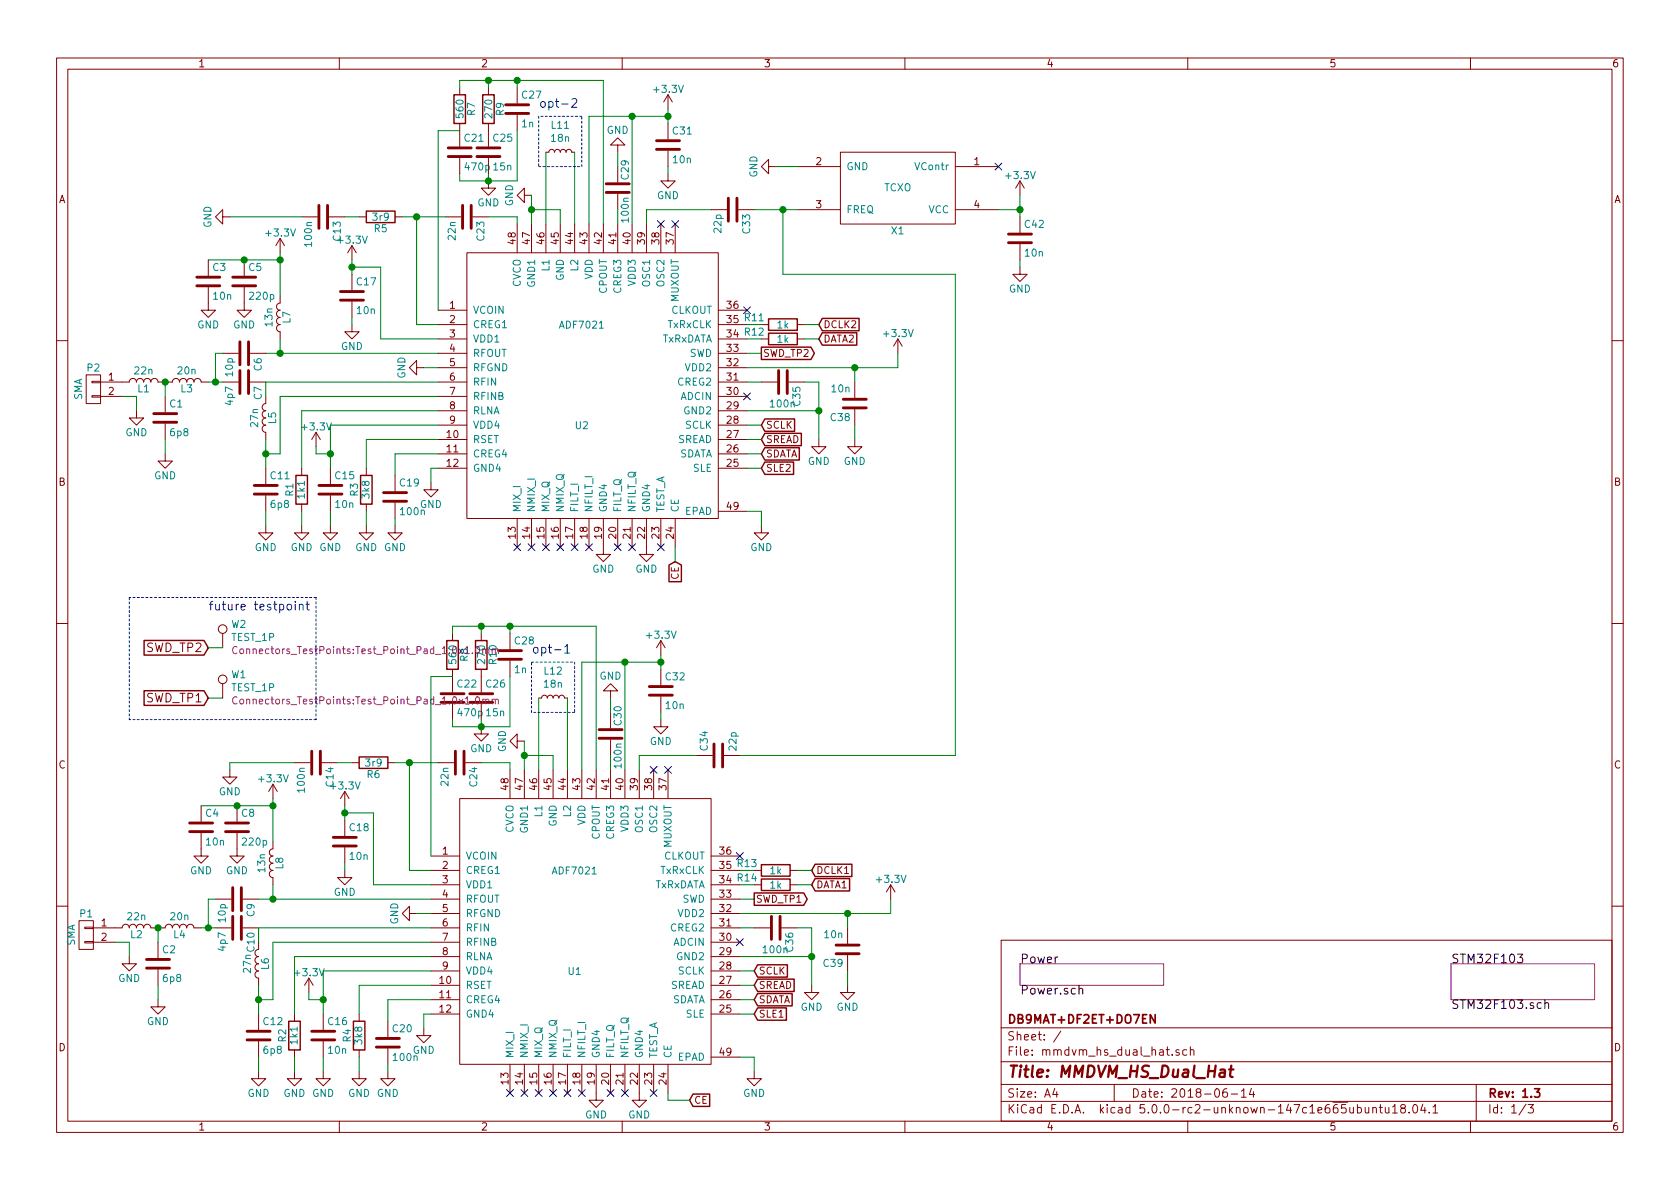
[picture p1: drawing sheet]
<svg xmlns="http://www.w3.org/2000/svg" width="297mm" height="210mm" viewBox="0 0 297 210" stroke-linecap="round" stroke-linejoin="round" font-family="sans-serif">
<g fill="none" stroke="#840000" stroke-width=".18">
<path d="M10 10.3h277v189.9h-277zM12 12.2h273v186.1h-273zM60 10.3v1.9M81.3 15.5v1.3M86.4 15.5v1.3M91.4 15.5v2.8M110 10.3v1.9M118.1 16.8v2.5M118.1 16.8l-.8 1.2M118.1 16.8l.8 1.2M160 10.3v1.9M210 10.3v1.9"/>
<path d="M260 10.3v1.9M39.4 38.3v-1.2l-1.3 1.2 1.3 1.3v-1.3h1.2M53.3 38.3h2.8M58.2 38.3h2.8M63.5 38.3h1.3M69.8 38.3h1.3M78.7 38.3h2.8M81.3 21.8v4.1M81.3 27.9v2.8M83.6 38.3h2.8M86.4 32v1.3h1.2l-1.2 1.2-1.3-1.2h1.3M86.4 21.8v4.1"/>
<path d="M86.4 27.9v2.8M91.4 20.3v2.8M91.4 39.6v5.1M92.7 34.5v-1.2l-1.3 1.2 1.3 1.3v-1.3h1.3M94 39.6v5.1M96.5 26.9h.5l.2-.3 .2-.2 .5 .1 .1 .4 .2-.3 .3-.2 .4 .1 .2 .4 .1-.3 .3-.2 .4 .1 .2 .4 .1-.3 .3-.2 .4 .1 .2 .4h.5M96.5 39.6v5.1M99.1 39.6v5.1M101.6 39.6v5.1M104.1 39.6v5.1M106.7 39.6v5.1M109.2 25.6h1.3l-1.3-1.2-1.3 1.2h1.3v1.3"/>
<path d="M109.2 29.5v2.8M109.2 34.3v2.8M109.2 39.6v5.1M111.8 39.6v5.1M114.3 39.6v5.1M116.8 39.6v5.1M118.1 30.7v1.3h1.3l-1.3 1.3-1.3-1.3h1.3M118.1 21.8v2.8M118.1 26.7v2.8M119.4 39.6v5.1M125.7 37.1h2.8M130.6 37.1h2.7"/>
<path d="M135.9 29.5v-1.3l-1.3 1.3 1.3 1.2v-1.2h1.3M141 29.5h7.6M141 37.1h7.6M148.6 26.9h20.3v12.7h-20.3zM168.9 29.5h7.6M168.9 37.1h7.6M180.3 32v2.5M180.3 38.3v2.8M180.3 32l-.7 1.3M180.3 32l.8 1.3M36.8 50.8v4.1h1.3l-1.3 1.2-1.2-1.2h1.2M36.8 46v2.8"/>
<path d="M43.2 50.8v4.1h1.2l-1.2 1.2-1.3-1.2h1.3M43.2 46v2.8M49.5 52.3v1.3a.63 .63 0 0 0-.6 .6 .63 .63 0 0 0 .6 .7 .63 .63 0 0 0-.6 .6 .63 .63 0 0 0 .6 .6 .63 .63 0 0 0-.6 .7 .63 .63 0 0 0 .6 .6 .63 .63 0 0 0-.6 .6 .63 .63 0 0 0 .6 .7v1.2M49.5 42.2v2.5M49.5 42.2l-.7 1.2M49.5 42.2l.8 1.2M62.2 57.4v1.3h1.3l-1.3 1.2-1.2-1.2h1.2M62.2 43.4v2.6M62.2 48.5v2.8M62.2 53.3v2.8M62.2 43.4l-.7 1.3M62.2 43.4l.8 1.3"/>
<path d="M77.5 57.4h5M77.5 59.9h5M77.5 54.9h5M82.5 44.7h44.5v47h-44.5zM127 57.4h5.1M127 59.9h5.1M127 54.9h5.1M134.6 57.4h1.3M134.6 59.9h1.3M141 57.4h1.2M141 59.9h1.2M158.7 59.9l-.7 1.3"/>
<path d="M158.7 59.9v2.6M158.7 59.9l.8 1.3M180.3 47.2v1.3h1.3l-1.3 1.3-1.2-1.3h1.2M180.3 43.2v2.8M10 60.2h2M15.2 66.3h2.6v5.1h-2.6zM16.3 70h1.5v.2h-1.5zM16.3 67.4h1.5v.3h-1.5zM17.8 67.6h5.1a.63 .63 0 0 1 .6-.7 .63 .63 0 0 1 .6 .7 .63 .63 0 0 1 .7-.7 .63 .63 0 0 1 .6 .7 .63 .63 0 0 1 .6-.7 .63 .63 0 0 1 .7 .7 .63 .63 0 0 1 .6-.7 .63 .63 0 0 1 .6 .7h2.6a.63 .63 0 0 1 .6-.7 .63 .63 0 0 1 .6 .7 .63 .63 0 0 1 .7-.7 .63 .63 0 0 1 .6 .7 .63 .63 0 0 1 .7-.7 .63 .63 0 0 1 .6 .7 .63 .63 0 0 1 .6-.7 .63 .63 0 0 1 .7 .7h1.2M17.8 70.1h3.8M24.1 72.6v1.3h1.3l-1.3 1.3-1.2-1.3h1.2M29.2 70.1v2.8"/>
<path d="M29.2 74.9v2.8M39.4 67.6h2.8M39.4 62.5h2.8M44.2 67.6h2.8M44.2 62.5h2.8M47 70.1v1.3a.63 .63 0 0 0-.6 .6 .63 .63 0 0 0 .6 .6 .63 .63 0 0 0-.6 .7 .63 .63 0 0 0 .6 .6 .63 .63 0 0 0-.6 .6 .63 .63 0 0 0 .6 .7 .63 .63 0 0 0-.6 .6 .63 .63 0 0 0 .6 .6v1.3M55.9 76.4l-.8 1.3M55.9 76.4v2.6M55.9 76.4l.7 1.3M73.7 65v-1.3l-1.3 1.3 1.3 1.3v-1.3h1.2M77.5 67.6h5M77.5 70.1h5"/>
<path d="M77.5 62.5h5M77.5 65h5M77.5 72.6h5M77.5 75.2h5M77.5 77.7h5M127 67.6h5.1M127 70.1h5.1M127 62.5h5.1M127 65h5.1M127 72.6h5.1M127 75.2h5.1M127 77.7h5.1"/>
<path d="M134.6 67.6h2.8M139.4 67.6h2.8M144.8 77.7v1.3h1.2l-1.2 1.3-1.3-1.3h1.3M151.1 77.7v1.3h1.3l-1.3 1.3-1.2-1.3h1.2M151.1 67.6v2.8M151.1 72.4v2.8M285 60.2h2M29.2 80.3v1.2h1.3l-1.3 1.3-1.3-1.3h1.3M47 93v1.2h1.3l-1.3 1.3-1.3-1.3h1.3M47 82.8v2.8M47 87.6v2.8M53.3 93v1.2h1.3l-1.3 1.3-1.2-1.3h1.2"/>
<path d="M53.3 82.8v1.3M53.3 89.1v1.3M58.4 93v1.2h1.3l-1.3 1.3-1.3-1.3h1.3M58.4 82.8v2.8M58.4 87.6v2.8M64.8 93v1.2h1.2l-1.2 1.3-1.3-1.3h1.3M64.8 82.8v1.3M64.8 89.1v1.3M69.8 93v1.2h1.3l-1.3 1.3-1.2-1.3h1.2M69.8 84.1v2.8M69.8 88.9v2.8M76.2 85.3v1.3h1.3l-1.3 1.3-1.3-1.3h1.3"/>
<path d="M77.5 80.3h5M77.5 82.8h5M91.4 91.7v5.1M94 91.7v5.1M96.5 91.7v5.1M99.1 91.7v5.1M101.6 91.7v5.1M104.1 91.7v5.1M106.7 91.7v6.3h1.2l-1.2 1.3-1.3-1.3h1.3M109.2 91.7v5.1M111.8 91.7v5.1M114.3 91.7v6.3h1.3l-1.3 1.3-1.3-1.3h1.3"/>
<path d="M116.8 91.7v5.1M119.4 91.7v5.1M127 80.3h5.1M127 82.8h5.1M127 90.4h5.1M134.6 93v1.2h1.3l-1.3 1.3-1.3-1.3h1.3M10 110.3h2M39.4 112v2.5M80 112v1.3M80 118.4v4M85.1 112v1.3M85.1 118.4v4"/>
<path d="M90.2 112v2.8M90.2 116.8v2.8M116.8 113.3v2.5M116.8 118.4v2.8M116.8 113.3l-.7 1.2M116.8 113.3l.8 1.2M285 110.3h2M39.4 120.9v2.5M40.6 136.1v1.3h1.3l-1.3 1.3-1.2-1.3h1.2M48.3 138.7v2.5M48.3 138.7l-.8 1.2M48.3 138.7l.7 1.2"/>
<path d="M52.1 134.9h2.8M56.9 134.9h2.8M61 139.9v2.6M61 139.9l-.8 1.3M61 139.9l.7 1.3M62.2 134.9h1.3M68.6 134.9h1.2M77.5 134.9h2.8M80 124.5v2.7M82.3 134.9h2.8M85.1 128.5v1.3h1.3l-1.3 1.3-1.3-1.3h1.3M85.1 124.5v2.7"/>
<path d="M90.2 136.1v5.1M91.4 131.1v-1.3l-1.2 1.3 1.2 1.2v-1.2h1.3M92.7 136.1v5.1M95.2 123.4h.6l.1-.3 .3-.2 .4 .2 .2 .3 .1-.3 .3-.2 .4 .2 .2 .3 .1-.3 .3-.2 .4 .2 .2 .3 .1-.3 .3-.2 .4 .2 .2 .3h.5M95.2 136.1v5.1M97.8 136.1v5.1M100.3 136.1v5.1M102.9 136.1v5.1M105.4 136.1v5.1M107.9 122.2h1.3l-1.3-1.3-1.2 1.3h1.2v1.2M107.9 126v2.8M107.9 130.8v2.8"/>
<path d="M107.9 136.1v5.1M110.5 136.1v5.1M113 136.1v5.1M115.6 136.1v5.1M116.8 127.2v1.3h1.3l-1.3 1.3-1.2-1.3h1.2M116.8 123.2v2.8M118.1 136.1v5.1M123.2 133.6h2.8M128 133.6h2.8M35.6 147.3v4.1h1.2l-1.2 1.2-1.3-1.2h1.3M35.6 142.5v2.8M38.1 159h2.8"/>
<path d="M41.9 147.3v4.1h1.3l-1.3 1.2-1.3-1.2h1.3M41.9 142.5v2.8M42.9 159h2.8M48.3 148.8v1.3a.63 .63 0 0 0-.7 .6 .63 .63 0 0 0 .7 .7 .63 .63 0 0 0-.7 .6 .63 .63 0 0 0 .7 .6 .63 .63 0 0 0-.7 .7 .63 .63 0 0 0 .7 .6 .63 .63 0 0 0-.7 .7 .63 .63 0 0 0 .7 .6v1.3M61 153.9v1.3h1.2l-1.2 1.3-1.3-1.3h1.3M61 145v2.8M61 149.9v2.7M76.2 153.9h5.1M76.2 156.5h5.1M76.2 151.4h5.1M76.2 159h5.1M81.3 141.2h44.4v47h-44.4z"/>
<path d="M125.7 153.9h5.1M125.7 156.5h5.1M125.7 151.4h5.1M125.7 159h5.1M133.3 153.9h1.3M133.3 156.5h1.3M139.7 153.9h1.3M139.7 156.5h1.3M157.5 156.5l-.8 1.2M157.5 156.5v2.5M157.5 156.5l.7 1.2M10 160.2h2"/>
<path d="M14 162.8h2.5v5.1h-2.5zM15 166.5h1.5v.2h-1.5zM15 164h1.5v.2h-1.5zM16.5 164.1h5.1a.63 .63 0 0 1 .6-.7 .63 .63 0 0 1 .7 .7 .63 .63 0 0 1 .6-.7 .63 .63 0 0 1 .6 .7 .63 .63 0 0 1 .7-.7 .63 .63 0 0 1 .6 .7 .63 .63 0 0 1 .6-.7 .63 .63 0 0 1 .7 .7h2.5a.63 .63 0 0 1 .6-.7 .63 .63 0 0 1 .7 .7 .63 .63 0 0 1 .6-.7 .63 .63 0 0 1 .6 .7 .63 .63 0 0 1 .7-.7 .63 .63 0 0 1 .6 .7 .63 .63 0 0 1 .7-.7 .63 .63 0 0 1 .6 .7h1.3M16.5 166.6h3.8M22.9 169.2v1.2h1.2l-1.2 1.3-1.3-1.3h1.3M27.9 176.8v1.2h1.3l-1.3 1.3-1.2-1.3h1.2M27.9 166.6v2.8M27.9 171.4v2.8M38.1 164.1h2.8M42.9 164.1h2.8M45.7 166.6v1.3a.63 .63 0 0 0-.6 .6 .63 .63 0 0 0 .6 .7 .63 .63 0 0 0-.6 .6 .63 .63 0 0 0 .6 .6 .63 .63 0 0 0-.6 .7 .63 .63 0 0 0 .6 .6 .63 .63 0 0 0-.6 .6 .63 .63 0 0 0 .6 .7v1.2"/>
<path d="M45.7 179.3v2.8M52.1 179.3v1.3M54.6 173l-.8 1.2M54.6 173v2.5M54.6 173l.8 1.2M57.1 179.3v2.8M63.5 179.3v1.3M72.4 161.5v-1.2l-1.3 1.2 1.3 1.3v-1.3h1.3M76.2 164.1h5.1M76.2 161.5h5.1M76.2 166.6h5.1M76.2 169.2h5.1"/>
<path d="M76.2 171.7h5.1M76.2 174.2h5.1M76.2 176.8h5.1M76.2 179.3h5.1M125.7 164.1h5.1M125.7 161.5h5.1M125.7 166.6h5.1M125.7 169.2h5.1M125.7 171.7h5.1M125.7 174.2h5.1M125.7 176.8h5.1M125.7 179.3h5.1"/>
<path d="M133.3 164.1h2.8M138.2 164.1h2.8M143.5 174.2v1.3h1.3l-1.3 1.3-1.3-1.3h1.3M149.9 174.2v1.3h1.2l-1.2 1.3-1.3-1.3h1.3M149.9 164.1v2.8M149.9 168.9v2.8M177 166.3h108v32h-108zM285 160.2h2M45.7 189.5v1.2h1.3l-1.3 1.3-1.3-1.3h1.3M45.7 184.1v2.8M52.1 189.5v1.2h1.2l-1.2 1.3-1.3-1.3h1.3M52.1 185.7v1.2"/>
<path d="M57.1 189.5v1.2h1.3l-1.3 1.3-1.2-1.3h1.2M57.1 184.1v2.8M60 198.3v1.9M63.5 189.5v1.2h1.3l-1.3 1.3-1.3-1.3h1.3M63.5 185.7v1.2M68.6 189.5v1.2h1.2l-1.2 1.3-1.3-1.3h1.3M68.6 180.6v2.8M68.6 185.4v2.8M74.9 181.9v1.2h1.3l-1.3 1.3-1.2-1.3h1.2M90.2 188.2v5.1M92.7 188.2v5.1M95.2 188.2v5.1"/>
<path d="M97.8 188.2v5.1M100.3 188.2v5.1M102.9 188.2v5.1M105.4 188.2v6.4h1.3l-1.3 1.2-1.3-1.2h1.3M107.9 188.2v5.1M110 198.3v1.9M110.5 188.2v5.1M113 188.2v6.4h1.3l-1.3 1.2-1.2-1.2h1.2M115.6 188.2v5.1M118.1 188.2v5.1M125.7 186.9h5.1M133.3 189.5v1.2h1.3l-1.3 1.3-1.2-1.3h1.2"/>
<path d="M160 198.3v1.9M177 194.8h108M177 191.8h108M177 187.8h108M177 181.8h108M186.5 192.5l-.4 1h1M186.8 193v1M187.6 182.3l-1.3 2M197 191.8v3M207.3 186.5v.1M208.5 185.7l-.4-.1-.2 .2 .1 .2 .5 .2v.3h-.6M209.8 185.7l-.4-.1-.3 .3 .1 .6 .2 .1 .4-.1"/>
<path d="M210 198.3v1.9M210.5 185.7l.2-.1 .3 .1 .1 .9M210.5 185.1v1.5M216.9 192.5a.62 .62 0 0 0-.7 .7l.1 .7 .2 .1 .5-.1v-.5l-.1-.2-.4-.1-.3 .3M217.7 193.5h1.1M219.5 193l.4-.5v1.5M219.5 194h.8M221.3 192.5l-.4 1h.9M221.6 193v1M238.7 195.8v.9l.4 .1 .2-.1M239.3 195.8v1M240 195.9l.4-.1 .3 .3-.1 .6h-.6"/>
<path d="M240 195.3v1.5M241.4 195.8v.9l.4 .1 .2-.1M242 195.8v1M242.7 196l.2-.2 .4 .1 .1 .9M242.7 195.8v1M243.9 195.8h.5M244.1 195.3v1.3l.3 .2M244.9 195.8l.1 .9 .4 .1 .2-.1M245.6 195.8v1M246.2 195.8l.4-.5v1.5M246.2 196.8h.9M247.9 196l-.3-.3 .2-.3a.48 .48 0 0 1 .6 .1v.4a.52 .52 0 0 0-.7 .2 .52 .52 0 0 0 .1 .6l.4 .1 .2-.1 .1-.4-.3-.3"/>
<path d="M249.1 196.7v.1M250 195.4l.1-.1a.8 .8 0 0 1 .6 .8 .8 .8 0 0 1-.6 .7 1 1 0 0 1-.1-1.4zM251.6 195.2l-.4 1.1h.9M251.9 195.8v1M252.7 196.7v.1M253.4 195.8l.4-.5v1.5M253.4 196.8h.8M260 198.3v1.9M261 191.8v6.5M269.8 195.2l-1.2 2M270.2 195.3h.9l-.5 .6 .4 .1v.7l-.2 .1-.6-.1"/>
<circle cx="39.4" cy="111.2" r=".76"/>
<circle cx="39.4" cy="120.1" r=".76"/>
</g>
<path d="M204.2 179.4v1.5l-.8-1.5v1.5M271.3 192.5h.9l-.5 .6 .5 .1v.7l-.2 .1-.7-.1" fill="none" stroke="#840000" stroke-width=".3"/>
<path d="M217.3 189.1h.8M217.7 188.4l-.2 1.8 .1 .1 .3 .1" fill="none" stroke="#840000" stroke-width=".41"/>
<path d="M41.9 114.4a.6 .6 0 0 0-.8 .5 .6 .6 0 0 0 .6 .7l.2-.1M85.9 114.9l.2-.1h.3v.8M41.9 123.3a.6 .6 0 0 0-.8 .5 .6 .6 0 0 0 .6 .7l.2-.1M84.2 123.3l.2-.1a.69 .69 0 0 1 .4 .6 .69 .69 0 0 1-.4 .7l-.3-.2v-.3zM85.3 123.8l.2-.2 .3 .1 .1 .8M85.3 123.6v.9M85.9 123.8l.2-.2 .3 .1v.8M87 123.8l.2-.2 .3 .1 .1 .8M87 123.6v.9M87.6 123.8l.2-.2 .3 .1v.8M180.3 170.4h25.4v3.8h-25.4zM256.5 170.4h25.4v6.4h-25.4z" fill="none" stroke="#840084" stroke-width=".18"/>
<path d="M190.8 174.9l.1-.1a.37 .37 0 0 1 .5 .2v.8M268.3 168.7h.9l-.5 .6 .5 .1v.7l-.3 .2h-.4l-.2-.2M273.2 177.4a.37 .37 0 0 1 .6 .1v.8M273.2 176.8v1.5" fill="none" stroke="#000" stroke-width=".18"/>
<g fill="none" stroke="#840000" stroke-width=".25">
<path d="M80.3 16.8h2v5h-2zM85.3 16.8h2.1v5h-2.1zM64.8 37.3h5v2.1h-5zM135.9 56.4h5.1v2h-5.1zM135.9 58.9h5.1v2.1h-5.1zM145.4 58.8h6.1v2.2h-6.1l-.6-1.1zM145.4 56.3h6.5v2.2h-6.5l-.6-1.1zM134.6 61.4h8.8l.6 1.1-.6 1.1h-8.8zM135.2 74.1h5.3v2.2h-5.3l-.6-1.1zM135.2 76.6h6.5v2.2h-6.5l-.6-1.1zM135.2 79.2h6.1v2.2h-6.1l-.6-1.1zM52.3 84.1h2.1v5h-2.1z"/>
<path d="M63.8 84.1h2v5h-2zM118.3 99.9l1.1-.6 1.1 .6v3h-2.2zM135.2 81.7h5.1v2.2h-5.1l-.6-1.1zM25.5 113.3h10.6l.7 1.2-.7 1.3h-10.6zM79 113.3h2v5.1h-2zM84.1 113.3h2v5.1h-2zM25.5 122.1h10.6l.7 1.3-.7 1.3h-10.6zM63.5 133.9h5.1v2h-5.1zM133.3 157.9h8.8l.6 1.1-.6 1.1h-8.8zM134.6 152.9h5.1v2h-5.1zM134.6 155.4h5.1v2.1h-5.1zM144.1 155.4h6.1v2.2h-6.1l-.6-1.1z"/>
<path d="M144.1 152.8h6.5v2.2h-6.5l-.6-1.1zM134 170.6h5.2v2.2h-5.2l-.7-1.1zM134 173.1h6.4v2.2h-6.4l-.7-1.1zM134 175.7h6.1v2.2h-6.1l-.7-1.1zM134 178.2h5v2.2h-5l-.7-1.1zM51.1 180.6h2v5.1h-2zM62.5 180.6h2v5.1h-2zM122.5 193.5h3v2.2h-3l-.6-1.1z"/>
</g>
<g fill="none" stroke="#840000" stroke-width=".51">
<path d="M89.4 18.5h4.1M56.4 36.3v4.1M57.9 36.3v4.1M79.2 27.7h4.1M79.2 26.2h4.1M81.8 36.3v4.1M83.3 36.3v4.1M84.3 27.7h4.1M84.3 26.2h4.1M89.4 20.1h4.1M107.2 34h4.1M107.2 32.5h4.1"/>
<path d="M116.1 26.4h4M116.1 24.9h4M128.8 35v4.1M130.3 35v4.1M34.8 50.5h4.1M34.8 49h4.1M41.1 50.5h4.1M41.1 49h4.1M60.2 53.1h4.1M60.2 51.6h4.1M178.3 42.9h4.1M178.3 41.4h4.1"/>
<path d="M27.2 74.7h4M27.2 73.1h4M42.4 60.4v4.1M42.4 65.5v4.1M43.9 60.4v4.1M43.9 65.5v4.1M137.7 65.5v4.1M139.2 65.5v4.1M149.1 70.6h4.1M149.1 72.1h4.1M45 87.4h4M45 85.8h4"/>
<path d="M56.4 87.4h4.1M56.4 85.8h4.1M67.8 88.6h4.1M67.8 87.1h4.1M88.1 116.6h4.1M88.1 115.1h4.1M55.1 132.8v4.1M56.6 132.8v4.1M78 124.2h4M78 122.7h4M80.5 132.8v4.1M82 132.8v4.1"/>
<path d="M83.1 124.2h4M83.1 122.7h4M105.9 130.6h4.1M105.9 129h4.1M114.8 122.9h4.1M114.8 121.4h4.1M126.2 131.6v4M127.8 131.6v4M33.5 147.1h4.1M33.5 145.5h4.1M39.9 147.1h4M39.9 145.5h4"/>
<path d="M41.1 157v4M42.7 157v4M58.9 149.6h4.1M58.9 148.1h4.1M25.9 171.2h4.1M25.9 169.7h4.1M41.1 162v4.1M42.7 162v4.1M136.4 162v4.1M137.9 162v4.1M147.8 167.1h4.1M147.8 168.7h4.1"/>
<path d="M43.7 183.9h4.1M43.7 182.4h4.1M55.1 183.9h4.1M55.1 182.4h4.1M66.5 185.2h4.1M66.5 183.6h4.1"/>
</g>
<path d="M101.1 17.6l.6-.2 .2 .2 .1 .3-.1 .2-.9 .9h1M52.2 106.3v.2M52.2 106.9v1M52.9 107l.1-.1a.37 .37 0 0 1 .6 .2v.8M52.9 106.9v1M54.1 106.9h.6M54.3 106.3v1.3l.1 .2 .3 .1M98 114.9h1.2M99.8 114.4l.5-.4v1.5M99.8 115.5h.9" fill="none" stroke="#0000c2" stroke-width=".18"/>
<g fill="none" stroke="#008400" stroke-width=".18">
<path d="M81.3 15.5v-1.3h25.4v25.4M86.4 14.2v1.3M91.4 14.2v1.3M118.1 19.3v2.5M40.6 38.3h12.7M61 38.3h2.5M71.1 38.3h7.6M73.7 38.3v19.1h3.8M81.3 23.1h-3.8v31.8M86.4 38.3h5v1.3M86.4 30.7v1.3M91.4 23.1v8.9h-10.1v-1.3"/>
<path d="M94 37.1h5.1v2.5M94 34.5v5.1M96.5 26.9v12.7M101.6 26.9v12.7M109.2 26.9v2.6M109.2 37.1v2.5M111.8 20.6v19M118.1 29.5v1.2M118.1 20.6h-14v19M125.7 37.1h-11.4v2.5M133.3 37.1h7.7M137.2 29.5h3.8"/>
<path d="M138.4 37.1v11.4h30.5v85.1h-38.1M176.5 37.1h3.8M180.3 34.5v3.8M36.8 46h12.7M49.5 44.7v7.6M49.5 59.9v2.6M62.2 46v2.5M62.2 56.1v1.3M62.2 47.2h5.1v12.7h10.2M142.2 59.9h2.6M142.2 57.4h2.6M180.3 46v1.2"/>
<path d="M21.6 70.1h2.5v2.5M29.2 67.6v2.5M29.2 77.7v2.6M36.8 67.6h2.6M39.4 62.5h-1.3v5.1M47 62.5h30.5M47 77.7v5.1M55.9 79v1.3h2.5M74.9 65h2.6M77.5 70.1h-28v10.2h-2.5M77.5 67.6h-30.5v2.5M77.5 75.2h-19.1v7.6"/>
<path d="M77.5 77.7h-12.7v5.1M77.5 72.6h-24.2v10.2M132.1 62.5h2.5M132.1 67.6h2.5M132.1 75.2h2.5M132.1 77.7h2.5M132.1 72.6h12.7M142.2 67.6h2.6v10.1M151.1 65v2.6M151.1 75.2v2.5M158.7 62.5v2.5h-26.6M47 90.4v2.6"/>
<path d="M53.3 90.4v2.6M58.4 90.4v2.6M64.8 90.4v2.6M69.8 91.7v1.3M77.5 82.8h-1.3v2.5M77.5 80.3h-7.7v3.8M119.4 96.8v2.5M132.1 80.3h2.5M132.1 82.8h2.5M132.1 90.4h2.5v2.6M36.8 114.5h2.6M80 112v-1.3h25.4v25.4"/>
<path d="M80 119.6h-3.8v31.8M85.1 110.7v1.3M90.2 110.7v1.3M90.2 119.6v8.9h-10.2v-1.3M110.5 117.1v19M116.8 115.8v2.6M116.8 117.1h-13.9v19M36.8 123.4h2.6M52.1 134.9h-11.5v1.2M59.7 134.9h2.5M69.8 134.9h7.7M72.4 134.9v19h3.8"/>
<path d="M85.1 134.9h5.1v1.2M85.1 127.2v1.3M92.7 131.1v5M92.7 133.6h5.1v2.5M95.2 123.4v12.7M100.3 123.4v12.7M107.9 123.4v2.6M107.9 133.6v2.5M116.8 126v1.2M123.2 133.6h-10.2v2.5M35.6 142.5h12.7M38.1 159h-1.3v5.1"/>
<path d="M45.7 159h30.5M48.3 141.2v7.6M48.3 156.5v2.5M61 142.5v2.5M61 152.6v1.3M61 143.8h5v12.7h10.2M130.8 159h2.5M141 156.5h2.5M141 153.9h2.5M157.5 159v2.5h-26.7M20.3 166.6h2.6v2.6M27.9 164.1v2.5"/>
<path d="M27.9 174.2v2.6M35.6 164.1h2.5M45.7 174.2v5.1M54.6 175.5v1.3h2.5M73.7 161.5h2.5M76.2 164.1h-30.5v2.5M76.2 171.7h-19.1v7.6M76.2 174.2h-12.7v5.1M76.2 166.6h-27.9v10.2h-2.6M76.2 176.8h-7.6v3.8M76.2 179.3h-1.3v2.6M76.2 169.2h-24.1v10.1"/>
<path d="M130.8 164.1h2.5M130.8 171.7h2.5M130.8 174.2h2.5M130.8 176.8h2.5M130.8 179.3h2.5M130.8 169.2h12.7M141 164.1h2.5v10.1M149.9 161.5v2.6M149.9 171.7v2.5M45.7 186.9v2.6M52.1 186.9v2.6M57.1 186.9v2.6"/>
<path d="M63.5 186.9v2.6M68.6 188.2v1.3M118.1 193.3v1.3h3.8M130.8 186.9h2.5v2.6"/>
</g>
<path d="M95.2 29.5h7.7M95.2 20.6v8.9M102.9 29.5v-8.9M102.9 20.6h-7.7M22.9 105.7v21.5M55.9 105.7h-33M55.9 105.7v21.5M94 117.1h7.6M101.6 117.1v8.9M55.9 127.2h-33M94 126v-8.9M101.6 126h-7.6" fill="none" stroke="#0000c2" stroke-width=".18" stroke-dasharray=".4 .4"/>
<g fill="#008400" stroke="#008400" stroke-width=".25">
<circle cx="61" cy="143.8" r=".51"/>
<circle cx="36.8" cy="164.1" r=".51"/>
<circle cx="143.5" cy="169.2" r=".51"/>
<circle cx="149.9" cy="161.5" r=".51"/>
<circle cx="57.2" cy="176.8" r=".51"/>
<circle cx="45.7" cy="176.8" r=".51"/>
<circle cx="48.3" cy="159" r=".51"/>
<circle cx="72.4" cy="134.9" r=".51"/>
<circle cx="85.1" cy="110.7" r=".51"/>
<circle cx="90.2" cy="110.7" r=".51"/>
<circle cx="85.1" cy="128.5" r=".51"/>
<circle cx="116.8" cy="117.1" r=".51"/>
<circle cx="110.5" cy="117.1" r=".51"/>
<circle cx="62.2" cy="47.2" r=".51"/>
<circle cx="38.1" cy="67.6" r=".51"/>
<circle cx="144.8" cy="72.6" r=".51"/>
<circle cx="151.1" cy="65" r=".51"/>
<circle cx="58.4" cy="80.3" r=".51"/>
<circle cx="47" cy="80.3" r=".51"/>
<circle cx="49.5" cy="62.5" r=".51"/>
<circle cx="73.7" cy="38.3" r=".51"/>
<circle cx="86.4" cy="14.2" r=".51"/>
<circle cx="91.4" cy="14.2" r=".51"/>
<circle cx="86.4" cy="32" r=".51"/>
<circle cx="118.1" cy="20.6" r=".51"/>
<circle cx="111.8" cy="20.6" r=".51"/>
<circle cx="29.2" cy="67.6" r=".51"/>
<circle cx="27.9" cy="164.1" r=".51"/>
<circle cx="180.3" cy="37.1" r=".51"/>
<circle cx="138.4" cy="37.1" r=".51"/>
<circle cx="43.2" cy="46" r=".51"/>
<circle cx="49.5" cy="46" r=".51"/>
<circle cx="41.9" cy="142.5" r=".51"/>
<circle cx="48.3" cy="142.5" r=".51"/>
<circle cx="92.7" cy="133.6" r=".51"/>
<circle cx="94" cy="37.1" r=".51"/>
</g>
<g fill="none" stroke="#000084" stroke-width=".18">
<path d="M116.2 39l1.2 1.2M117.4 39l-1.2 1.2M118.8 39l1.2 1.2M120 39l-1.2 1.2M175.9 28.8l1.2 1.3M177.1 28.8l-1.2 1.3M131.5 54.2l1.2 1.3M132.7 54.2l-1.2 1.3M131.5 69.5l1.2 1.2M132.7 69.5l-1.2 1.2M90.8 96.2l1.2 1.2M92 96.2l-1.2 1.2"/>
<path d="M93.4 96.2l1.2 1.2M94.6 96.2l-1.2 1.2M95.9 96.2l1.2 1.2M97.1 96.2l-1.2 1.2M98.5 96.2l1.2 1.2M99.7 96.2l-1.2 1.2M101 96.2l1.2 1.2M102.2 96.2l-1.2 1.2M103.5 96.2l1.2 1.2M104.7 96.2l-1.2 1.2M108.6 96.2l1.2 1.2M109.8 96.2l-1.2 1.2"/>
<path d="M111.2 96.2l1.2 1.2M112.4 96.2l-1.2 1.2M116.2 96.2l1.2 1.2M117.4 96.2l-1.2 1.2M115 135.5l1.2 1.2M116.2 135.5l-1.2 1.2M117.5 135.5l1.2 1.2M118.7 135.5l-1.2 1.2M130.2 150.8l1.2 1.2M131.4 150.8l-1.2 1.2M130.2 166l1.2 1.2M131.4 166l-1.2 1.2"/>
<path d="M89.6 192.7l1.2 1.2M90.8 192.7l-1.2 1.2M92.1 192.7l1.2 1.2M93.3 192.7l-1.2 1.2M94.6 192.7l1.3 1.2M95.9 192.7l-1.3 1.2M97.2 192.7l1.2 1.2M98.4 192.7l-1.2 1.2M99.7 192.7l1.2 1.2M100.9 192.7l-1.2 1.2M102.3 192.7l1.2 1.2M103.5 192.7l-1.2 1.2"/>
<path d="M107.3 192.7l1.3 1.2M108.6 192.7l-1.3 1.2M109.9 192.7l1.2 1.2M111.1 192.7l-1.2 1.2M115 192.7l1.2 1.2M116.2 192.7l-1.2 1.2"/>
</g>
<text font-size="2.8" fill="#840000" x="178" y="190.5">Title: MMDVM_HS_Dual_Hat</text>
<g font-size="2.1" fill="#0000c2">
<text x="95.2" y="19">opt-2</text>
<text x="36.8" y="107.9">future testpoint</text>
<text x="94" y="115.6">opt-1</text>
</g>
<g font-size="2.1" fill="#840000">
<text x="25.9" y="115.3">SWD_TP2</text>
<text x="25.9" y="124.2">SWD_TP1</text>
<text x="178" y="184">Sheet: /</text>
<text x="178" y="181">DB9MAT+DF2ET+DO7EN</text>
<text x="178" y="186.7">File: mmdvm_hs_dual_hat.sch</text>
<text x="178" y="196.9">KiCad E.D.A. kicad 5.0.0-rc2-unknown-147c1e665ubuntu18.04.1</text>
<text x="178" y="194.1">Size: A4</text>
<text x="200" y="194.1">Date: 2018-06-14</text>
<text x="263" y="194.1">Rev: 1.3</text>
<text x="263" y="196.9">Id: 1/3</text>
</g>
<g font-size="2.1">
<text x="180.3" y="170.3">Power</text>
<text x="256.5" y="170.3">STM32F103</text>
<text x="180.3" y="175.9">Power.sch</text>
<text x="256.5" y="178.4">STM32F103.sch</text>
</g>
<g font-size="1.8" fill="#840000">
<text x="35" y="11.9">1</text>
<text x="85" y="11.9">2</text>
<text x="135" y="11.9">3</text>
<text x="185" y="11.9">4</text>
<text x="235" y="11.9">5</text>
<text x="285" y="11.9">6</text>
<text x="144.3" y="29.2">2</text>
<text x="172.2" y="29.2">1</text>
<text x="10.4" y="35.9">A</text>
<text x="285.4" y="35.9">A</text>
<text x="144.3" y="36.8">3</text>
<text x="172.2" y="36.8">4</text>
<text x="91.2" y="43.1" transform="rotate(-90 91.2 43.1)">48</text>
<text x="93.7" y="43.1" transform="rotate(-90 93.7 43.1)">47</text>
<text x="96.3" y="43.1" transform="rotate(-90 96.3 43.1)">46</text>
<text x="98.8" y="43.1" transform="rotate(-90 98.8 43.1)">45</text>
<text x="101.3" y="43.1" transform="rotate(-90 101.3 43.1)">44</text>
<text x="103.9" y="43.1" transform="rotate(-90 103.9 43.1)">43</text>
<text x="106.4" y="43.1" transform="rotate(-90 106.4 43.1)">42</text>
<text x="109" y="43.1" transform="rotate(-90 109 43.1)">41</text>
<text x="111.5" y="43.1" transform="rotate(-90 111.5 43.1)">40</text>
<text x="114" y="43.1" transform="rotate(-90 114 43.1)">39</text>
<text x="116.6" y="43.1" transform="rotate(-90 116.6 43.1)">38</text>
<text x="119.1" y="43.1" transform="rotate(-90 119.1 43.1)">37</text>
<text x="79.5" y="54.6">1</text>
<text x="79.5" y="57.1">2</text>
<text x="79.5" y="59.7">3</text>
<text x="128.6" y="54.6">36</text>
<text x="79.5" y="62.2">4</text>
<text x="79.5" y="64.8">5</text>
<text x="128.6" y="64.8">32</text>
<text x="128.6" y="62.2">33</text>
<text x="19.2" y="67.3">1</text>
<text x="19.2" y="69.8">2</text>
<text x="79.5" y="67.3">6</text>
<text x="79.5" y="69.8">7</text>
<text x="128.6" y="69.8">30</text>
<text x="128.6" y="67.3">31</text>
<text x="79" y="77.5">10</text>
<text x="79.5" y="72.4">8</text>
<text x="79.5" y="74.9">9</text>
<text x="128.6" y="77.5">27</text>
<text x="128.6" y="74.9">28</text>
<text x="128.6" y="72.4">29</text>
<text x="79" y="80">11</text>
<text x="79" y="82.5">12</text>
<text x="128.6" y="82.5">25</text>
<text x="128.6" y="80">26</text>
<text x="10.4" y="85.9">B</text>
<text x="285.4" y="85.9">B</text>
<text x="91.2" y="95.2" transform="rotate(-90 91.2 95.2)">13</text>
<text x="93.7" y="95.2" transform="rotate(-90 93.7 95.2)">14</text>
<text x="96.3" y="95.2" transform="rotate(-90 96.3 95.2)">15</text>
<text x="98.8" y="95.2" transform="rotate(-90 98.8 95.2)">16</text>
<text x="101.3" y="95.2" transform="rotate(-90 101.3 95.2)">17</text>
<text x="103.9" y="95.2" transform="rotate(-90 103.9 95.2)">18</text>
<text x="106.4" y="95.2" transform="rotate(-90 106.4 95.2)">19</text>
<text x="109" y="95.2" transform="rotate(-90 109 95.2)">20</text>
<text x="111.5" y="95.2" transform="rotate(-90 111.5 95.2)">21</text>
<text x="114" y="95.2" transform="rotate(-90 114 95.2)">22</text>
<text x="116.6" y="95.2" transform="rotate(-90 116.6 95.2)">23</text>
<text x="119.1" y="95.2" transform="rotate(-90 119.1 95.2)">24</text>
<text x="128.6" y="90.2">49</text>
<text x="10.4" y="135.9">C</text>
<text x="285.4" y="135.9">C</text>
<text x="89.9" y="139.6" transform="rotate(-90 89.9 139.6)">48</text>
<text x="92.5" y="139.6" transform="rotate(-90 92.5 139.6)">47</text>
<text x="95" y="139.6" transform="rotate(-90 95 139.6)">46</text>
<text x="97.5" y="139.6" transform="rotate(-90 97.5 139.6)">45</text>
<text x="100.1" y="139.6" transform="rotate(-90 100.1 139.6)">44</text>
<text x="102.6" y="139.6" transform="rotate(-90 102.6 139.6)">43</text>
<text x="105.2" y="139.6" transform="rotate(-90 105.2 139.6)">42</text>
<text x="107.7" y="139.6" transform="rotate(-90 107.7 139.6)">41</text>
<text x="110.2" y="139.6" transform="rotate(-90 110.2 139.6)">40</text>
<text x="112.8" y="139.6" transform="rotate(-90 112.8 139.6)">39</text>
<text x="115.3" y="139.6" transform="rotate(-90 115.3 139.6)">38</text>
<text x="117.9" y="139.6" transform="rotate(-90 117.9 139.6)">37</text>
<text x="78.3" y="151.1">1</text>
<text x="78.3" y="153.7">2</text>
<text x="127.3" y="151.1">36</text>
<text x="78.3" y="156.2">3</text>
<text x="78.3" y="158.7">4</text>
<text x="78.3" y="161.3">5</text>
<text x="127.3" y="161.3">32</text>
<text x="127.3" y="158.7">33</text>
<text x="17.9" y="163.8">1</text>
<text x="17.9" y="166.4">2</text>
<text x="78.3" y="163.8">6</text>
<text x="78.3" y="166.4">7</text>
<text x="127.3" y="166.4">30</text>
<text x="127.3" y="163.8">31</text>
<text x="77.8" y="174">10</text>
<text x="78.3" y="168.9">8</text>
<text x="78.3" y="171.4">9</text>
<text x="127.3" y="174">27</text>
<text x="127.3" y="171.4">28</text>
<text x="127.3" y="168.9">29</text>
<text x="77.8" y="176.5">11</text>
<text x="77.8" y="179.1">12</text>
<text x="127.3" y="179.1">25</text>
<text x="127.3" y="176.5">26</text>
<text x="10.4" y="185.9">D</text>
<text x="285.4" y="185.9">D</text>
<text x="89.9" y="191.7" transform="rotate(-90 89.9 191.7)">13</text>
<text x="92.5" y="191.7" transform="rotate(-90 92.5 191.7)">14</text>
<text x="95" y="191.7" transform="rotate(-90 95 191.7)">15</text>
<text x="97.5" y="191.7" transform="rotate(-90 97.5 191.7)">16</text>
<text x="100.1" y="191.7" transform="rotate(-90 100.1 191.7)">17</text>
<text x="102.6" y="191.7" transform="rotate(-90 102.6 191.7)">18</text>
<text x="105.2" y="191.7" transform="rotate(-90 105.2 191.7)">19</text>
<text x="107.7" y="191.7" transform="rotate(-90 107.7 191.7)">20</text>
<text x="110.2" y="191.7" transform="rotate(-90 110.2 191.7)">21</text>
<text x="112.8" y="191.7" transform="rotate(-90 112.8 191.7)">22</text>
<text x="115.3" y="191.7" transform="rotate(-90 115.3 191.7)">23</text>
<text x="117.9" y="191.7" transform="rotate(-90 117.9 191.7)">24</text>
<text x="127.3" y="186.7">49</text>
<text x="35" y="199.9">1</text>
<text x="85" y="199.9">2</text>
<text x="135" y="199.9">3</text>
<text x="185" y="199.9">4</text>
<text x="235" y="199.9">5</text>
<text x="285" y="199.9">6</text>
</g>
<g font-size="1.8" fill="#008484">
<text x="92.4" y="17.4">C27</text>
<text x="115.8" y="16.4">+3.3V</text>
<text x="82" y="20.7" transform="rotate(-90 82 20.7)">560</text>
<text x="84" y="20.4" transform="rotate(-90 84 20.4)">R7</text>
<text x="87" y="20.7" transform="rotate(-90 87 20.7)">270</text>
<text x="89.1" y="20.4" transform="rotate(-90 89.1 20.4)">R9</text>
<text x="92.3" y="22.5">1n</text>
<text x="97.5" y="22.8">L11</text>
<text x="107.3" y="23.7">GND</text>
<text x="119" y="23.8">C31</text>
<text x="82.2" y="25.1">C21</text>
<text x="87.3" y="25.1">C25</text>
<text x="97.5" y="25.1">18n</text>
<text x="119.1" y="28.9">10n</text>
<text x="82.4" y="30.1">470p</text>
<text x="87.3" y="30.1">15n</text>
<text x="111.2" y="31.7" transform="rotate(-90 111.2 31.7)">C29</text>
<text x="116.2" y="35.2">GND</text>
<text x="133.9" y="31.4" transform="rotate(-90 133.9 31.4)">GND</text>
<text x="149.6" y="30.1">GND</text>
<text x="156.3" y="33.8">TCXO</text>
<text x="162" y="30.1">VContr</text>
<text x="178" y="31.7">+3.3V</text>
<text x="37.4" y="40.3" transform="rotate(-90 37.4 40.3)">GND</text>
<text x="47.2" y="41.8">+3.3V</text>
<text x="66" y="39">3r9</text>
<text x="66.2" y="41.1">R5</text>
<text x="84.4" y="36.5">GND</text>
<text x="90.7" y="36.5" transform="rotate(-90 90.7 36.5)">GND</text>
<text x="111.2" y="39.2" transform="rotate(-90 111.2 39.2)">100n</text>
<text x="127.6" y="41.1" transform="rotate(-90 127.6 41.1)">22p</text>
<text x="132.6" y="41.2" transform="rotate(-90 132.6 41.2)">C33</text>
<text x="149.6" y="37.7">FREQ</text>
<text x="157.7" y="41.4">X1</text>
<text x="164.2" y="37.7">VCC</text>
<text x="181.3" y="40.3">C42</text>
<text x="37.7" y="47.9">C3</text>
<text x="44" y="47.9">C5</text>
<text x="55.2" y="43.5" transform="rotate(-90 55.2 43.5)">100n</text>
<text x="59.9" y="43.1">+3.3V</text>
<text x="60.2" y="42.5" transform="rotate(-90 60.2 42.5)">C13</text>
<text x="80.6" y="42.4" transform="rotate(-90 80.6 42.4)">22n</text>
<text x="85.6" y="42.5" transform="rotate(-90 85.6 42.5)">C23</text>
<text x="97.2" y="47.8" transform="rotate(-90 97.2 47.8)">L1</text>
<text x="102.2" y="47.8" transform="rotate(-90 102.2 47.8)">L2</text>
<text x="181.3" y="45.4">10n</text>
<text x="37.8" y="53">10n</text>
<text x="44.3" y="53">220p</text>
<text x="63.1" y="50.5">C17</text>
<text x="92.1" y="50.8" transform="rotate(-90 92.1 50.8)">CVCO</text>
<text x="94.6" y="50.6" transform="rotate(-90 94.6 50.6)">GND1</text>
<text x="99.7" y="49.7" transform="rotate(-90 99.7 49.7)">GND</text>
<text x="104.8" y="49.4" transform="rotate(-90 104.8 49.4)">VDD</text>
<text x="107.3" y="51.9" transform="rotate(-90 107.3 51.9)">CPOUT</text>
<text x="109.9" y="51.8" transform="rotate(-90 109.9 51.8)">CREG3</text>
<text x="112.4" y="50.4" transform="rotate(-90 112.4 50.4)">VDD3</text>
<text x="114.9" y="50.5" transform="rotate(-90 114.9 50.5)">OSC1</text>
<text x="117.5" y="50.5" transform="rotate(-90 117.5 50.5)">OSC2</text>
<text x="120" y="53.4" transform="rotate(-90 120 53.4)">MUXOUT</text>
<text x="178.4" y="51.7">GND</text>
<text x="34.9" y="58.1">GND</text>
<text x="41.2" y="58.1">GND</text>
<text x="48.2" y="57.7" transform="rotate(-90 48.2 57.7)">13n</text>
<text x="51.4" y="57.1" transform="rotate(-90 51.4 57.1)">L7</text>
<text x="63.2" y="55.5">10n</text>
<text x="83.6" y="55.5">VCOIN</text>
<text x="83.6" y="58">CREG1</text>
<text x="118" y="58">TxRxCLK</text>
<text x="118.6" y="55.5">CLKOUT</text>
<text x="137.5" y="58.1">1k</text>
<text x="156.4" y="59.6">+3.3V</text>
<text x="15.4" y="65.7">P2</text>
<text x="46.3" y="65.6" transform="rotate(-90 46.3 65.6)">C6</text>
<text x="60.3" y="61.9">GND</text>
<text x="83.6" y="60.6">VDD1</text>
<text x="83.6" y="63.1">RFOUT</text>
<text x="83.6" y="65.7">RFGND</text>
<text x="116.7" y="60.6">TxRxDATA</text>
<text x="121.3" y="65.7">VDD2</text>
<text x="121.9" y="63.1">SWD</text>
<text x="137.5" y="60.6">1k</text>
<text x="14.5" y="70.8" transform="rotate(-90 14.5 70.8)">SMA</text>
<text x="23.9" y="66.2">22n</text>
<text x="24.4" y="69.4">L1</text>
<text x="31.5" y="66.2">20n</text>
<text x="32" y="69.4">L3</text>
<text x="41.2" y="71.6" transform="rotate(-90 41.2 71.6)">4p7</text>
<text x="41.2" y="66.5" transform="rotate(-90 41.2 66.5)">10p</text>
<text x="46.3" y="70.6" transform="rotate(-90 46.3 70.6)">C7</text>
<text x="71.7" y="67" transform="rotate(-90 71.7 67)">GND</text>
<text x="83.6" y="68.2">RFIN</text>
<text x="83.6" y="70.7">RFINB</text>
<text x="119.9" y="68.2">CREG2</text>
<text x="120.4" y="70.7">ADCIN</text>
<text x="141.5" y="71.7" transform="rotate(-90 141.5 71.7)">C35</text>
<text x="147.1" y="69.4">10n</text>
<text x="22.2" y="77.1">GND</text>
<text x="30" y="72.1">C1</text>
<text x="30.2" y="77.1">6p8</text>
<text x="45.6" y="75.4" transform="rotate(-90 45.6 75.4)">27n</text>
<text x="48.8" y="74.9" transform="rotate(-90 48.8 74.9)">L5</text>
<text x="53.5" y="76.1">+3.3V</text>
<text x="83.6" y="73.3">RLNA</text>
<text x="83.6" y="75.8">VDD4</text>
<text x="121.1" y="73.3">GND2</text>
<text x="121.2" y="75.8">SCLK</text>
<text x="136.3" y="72.1">100n</text>
<text x="146.9" y="74.5">C38</text>
<text x="83.6" y="78.4">RSET</text>
<text x="83.6" y="80.9">CREG4</text>
<text x="83.6" y="83.4">GND4</text>
<text x="119.8" y="78.4">SREAD</text>
<text x="119.9" y="80.9">SDATA</text>
<text x="122.6" y="83.4">SLE</text>
<text x="142.8" y="82.2">GND</text>
<text x="149.2" y="82.2">GND</text>
<text x="27.3" y="84.8">GND</text>
<text x="47.9" y="84.8">C11</text>
<text x="48" y="89.8">6p8</text>
<text x="51.9" y="87.7" transform="rotate(-90 51.9 87.7)">R1</text>
<text x="53.9" y="88.1" transform="rotate(-90 53.9 88.1)">1k1</text>
<text x="59.3" y="84.8">C15</text>
<text x="59.4" y="89.8">10n</text>
<text x="63.3" y="87.7" transform="rotate(-90 63.3 87.7)">R3</text>
<text x="65.3" y="88.1" transform="rotate(-90 65.3 88.1)">3k8</text>
<text x="70.8" y="86">C19</text>
<text x="74.2" y="89.8">GND</text>
<text x="70.9" y="91.1">100n</text>
<text x="92.1" y="90.7" transform="rotate(-90 92.1 90.7)">MIX_I</text>
<text x="94.6" y="90.7" transform="rotate(-90 94.6 90.7)">NMIX_I</text>
<text x="97.2" y="90.7" transform="rotate(-90 97.2 90.7)">MIX_Q</text>
<text x="99.7" y="90.7" transform="rotate(-90 99.7 90.7)">NMIX_Q</text>
<text x="102.2" y="90.7" transform="rotate(-90 102.2 90.7)">FILT_I</text>
<text x="104.8" y="90.7" transform="rotate(-90 104.8 90.7)">NFILT_I</text>
<text x="107.3" y="90.7" transform="rotate(-90 107.3 90.7)">GND4</text>
<text x="109.9" y="90.7" transform="rotate(-90 109.9 90.7)">FILT_Q</text>
<text x="112.4" y="90.7" transform="rotate(-90 112.4 90.7)">NFILT_Q</text>
<text x="114.9" y="90.7" transform="rotate(-90 114.9 90.7)">GND4</text>
<text x="117.5" y="90.7" transform="rotate(-90 117.5 90.7)">TEST_A</text>
<text x="120" y="90.7" transform="rotate(-90 120 90.7)">CE</text>
<text x="121.1" y="91.1">EPAD</text>
<text x="45" y="97.5">GND</text>
<text x="51.4" y="97.5">GND GND</text>
<text x="62.8" y="97.5">GND GND</text>
<text x="104.7" y="101.3">GND</text>
<text x="112.3" y="101.3">GND</text>
<text x="132.7" y="97.5">GND</text>
<text x="40.9" y="111">W2</text>
<text x="40.9" y="113.4">TEST_1P</text>
<text x="91.1" y="114">C28</text>
<text x="114.5" y="112.9">+3.3V</text>
<text x="40.9" y="119.9">W1</text>
<text x="91" y="119">1n</text>
<text x="96.3" y="119.3">L12</text>
<text x="40.9" y="122.2">TEST_1P</text>
<text x="80.9" y="121.6">C22</text>
<text x="86" y="121.6">C26</text>
<text x="96.3" y="121.6">18n</text>
<text x="106" y="120.2">GND</text>
<text x="117.8" y="120.3">C32</text>
<text x="117.8" y="125.4">10n</text>
<text x="81.1" y="126.7">470p</text>
<text x="86.1" y="126.7">15n</text>
<text x="109.9" y="128.2" transform="rotate(-90 109.9 128.2)">C30</text>
<text x="114.9" y="131.7">GND</text>
<text x="64.7" y="135.6">3r9</text>
<text x="64.9" y="137.6">R6</text>
<text x="83.1" y="133">GND</text>
<text x="89.5" y="133" transform="rotate(-90 89.5 133)">GND</text>
<text x="109.9" y="135.7" transform="rotate(-90 109.9 135.7)">100n</text>
<text x="125.1" y="132.7" transform="rotate(-90 125.1 132.7)">C34</text>
<text x="130.2" y="132.6" transform="rotate(-90 130.2 132.6)">22p</text>
<text x="38.7" y="140.6">GND</text>
<text x="45.9" y="138.3">+3.3V</text>
<text x="53.9" y="140" transform="rotate(-90 53.9 140)">100n</text>
<text x="58.6" y="139.6">+3.3V</text>
<text x="59" y="139" transform="rotate(-90 59 139)">C14</text>
<text x="79.3" y="138.9" transform="rotate(-90 79.3 138.9)">22n</text>
<text x="84.4" y="139" transform="rotate(-90 84.4 139)">C24</text>
<text x="36.4" y="144.4">C4</text>
<text x="36.5" y="149.5">10n</text>
<text x="42.7" y="144.4">C8</text>
<text x="43" y="149.5">220p</text>
<text x="61.9" y="147">C18</text>
<text x="90.8" y="147.3" transform="rotate(-90 90.8 147.3)">CVCO</text>
<text x="93.3" y="147.1" transform="rotate(-90 93.3 147.1)">GND1</text>
<text x="95.9" y="144.3" transform="rotate(-90 95.9 144.3)">L1</text>
<text x="98.4" y="146.2" transform="rotate(-90 98.4 146.2)">GND</text>
<text x="101" y="144.3" transform="rotate(-90 101 144.3)">L2</text>
<text x="103.5" y="146" transform="rotate(-90 103.5 146)">VDD</text>
<text x="106" y="148.4" transform="rotate(-90 106 148.4)">CPOUT</text>
<text x="108.6" y="148.3" transform="rotate(-90 108.6 148.3)">CREG3</text>
<text x="111.1" y="147" transform="rotate(-90 111.1 147)">VDD3</text>
<text x="113.7" y="147.1" transform="rotate(-90 113.7 147.1)">OSC1</text>
<text x="116.2" y="147.1" transform="rotate(-90 116.2 147.1)">OSC2</text>
<text x="118.7" y="149.9" transform="rotate(-90 118.7 149.9)">MUXOUT</text>
<text x="33.6" y="154.6">GND</text>
<text x="40" y="154.6">GND</text>
<text x="46.9" y="154.2" transform="rotate(-90 46.9 154.2)">13n</text>
<text x="50.1" y="153.7" transform="rotate(-90 50.1 153.7)">L8</text>
<text x="61.9" y="152.1">10n</text>
<text x="82.3" y="152">VCOIN</text>
<text x="82.3" y="154.6">CREG1</text>
<text x="116.8" y="154.6">TxRxCLK</text>
<text x="117.3" y="152">CLKOUT</text>
<text x="136.2" y="154.6">1k</text>
<text x="59" y="158.4">GND</text>
<text x="82.3" y="157.1">VDD1</text>
<text x="82.3" y="159.6">RFOUT</text>
<text x="115.5" y="157.1">TxRxDATA</text>
<text x="120.6" y="159.6">SWD</text>
<text x="136.2" y="157.1">1k</text>
<text x="155.1" y="156.1">+3.3V</text>
<text x="13.3" y="167.3" transform="rotate(-90 13.3 167.3)">SMA</text>
<text x="14.2" y="162.2">P1</text>
<text x="22.6" y="162.7">22n</text>
<text x="23.1" y="165.9">L2</text>
<text x="30.2" y="162.7">20n</text>
<text x="30.7" y="165.9">L4</text>
<text x="39.9" y="163" transform="rotate(-90 39.9 163)">10p</text>
<text x="45" y="162.1" transform="rotate(-90 45 162.1)">C9</text>
<text x="70.4" y="163.5" transform="rotate(-90 70.4 163.5)">GND</text>
<text x="82.3" y="162.2">RFGND</text>
<text x="82.3" y="164.7">RFIN</text>
<text x="82.3" y="167.3">RFINB</text>
<text x="118.6" y="164.7">CREG2</text>
<text x="119.1" y="167.3">ADCIN</text>
<text x="120" y="162.2">VDD2</text>
<text x="145.8" y="165.9">10n</text>
<text x="20.9" y="173.7">GND</text>
<text x="28.8" y="168.6">C2</text>
<text x="28.9" y="173.7">6p8</text>
<text x="39.9" y="168.1" transform="rotate(-90 39.9 168.1)">4p7</text>
<text x="44.4" y="172" transform="rotate(-90 44.4 172)">27n</text>
<text x="45" y="168.2" transform="rotate(-90 45 168.2)">C10</text>
<text x="47.5" y="171.4" transform="rotate(-90 47.5 171.4)">L6</text>
<text x="52.3" y="172.6">+3.3V</text>
<text x="82.3" y="169.8">RLNA</text>
<text x="82.3" y="172.3">VDD4</text>
<text x="119.8" y="169.8">GND2</text>
<text x="119.9" y="172.3">SCLK</text>
<text x="135.1" y="168.6">100n</text>
<text x="140.3" y="168.2" transform="rotate(-90 140.3 168.2)">C36</text>
<text x="145.7" y="171">C39</text>
<text x="82.3" y="174.9">RSET</text>
<text x="82.3" y="177.4">CREG4</text>
<text x="82.3" y="180">GND4</text>
<text x="118.5" y="174.9">SREAD</text>
<text x="118.6" y="177.4">SDATA</text>
<text x="121.3" y="180">SLE</text>
<text x="141.6" y="178.7">GND</text>
<text x="147.9" y="178.7">GND</text>
<text x="26" y="181.3">GND</text>
<text x="46.6" y="181.3">C12</text>
<text x="50.6" y="184.2" transform="rotate(-90 50.6 184.2)">R2</text>
<text x="52.6" y="184.6" transform="rotate(-90 52.6 184.6)">1k1</text>
<text x="58.1" y="181.3">C16</text>
<text x="62" y="184.2" transform="rotate(-90 62 184.2)">R4</text>
<text x="64.1" y="184.6" transform="rotate(-90 64.1 184.6)">3k8</text>
<text x="69.5" y="182.5">C20</text>
<text x="46.7" y="186.4">6p8</text>
<text x="58.1" y="186.4">10n</text>
<text x="69.7" y="187.6">100n</text>
<text x="73" y="186.4">GND</text>
<text x="90.8" y="187.2" transform="rotate(-90 90.8 187.2)">MIX_I</text>
<text x="93.3" y="187.2" transform="rotate(-90 93.3 187.2)">NMIX_I</text>
<text x="95.9" y="187.2" transform="rotate(-90 95.9 187.2)">MIX_Q</text>
<text x="98.4" y="187.2" transform="rotate(-90 98.4 187.2)">NMIX_Q</text>
<text x="101" y="187.2" transform="rotate(-90 101 187.2)">FILT_I</text>
<text x="103.5" y="187.2" transform="rotate(-90 103.5 187.2)">NFILT_I</text>
<text x="106" y="187.2" transform="rotate(-90 106 187.2)">GND4</text>
<text x="108.6" y="187.2" transform="rotate(-90 108.6 187.2)">FILT_Q</text>
<text x="111.1" y="187.2" transform="rotate(-90 111.1 187.2)">NFILT_Q</text>
<text x="113.7" y="187.2" transform="rotate(-90 113.7 187.2)">GND4</text>
<text x="116.2" y="187.2" transform="rotate(-90 116.2 187.2)">TEST_A</text>
<text x="118.7" y="187.2" transform="rotate(-90 118.7 187.2)">CE</text>
<text x="119.8" y="187.6">EPAD</text>
<text x="43.8" y="194">GND</text>
<text x="50.1" y="194">GND GND</text>
<text x="61.5" y="194">GND GND</text>
<text x="103.5" y="197.8">GND</text>
<text x="111.1" y="197.8">GND</text>
<text x="131.4" y="194">GND</text>
</g>
<g font-size="1.8" fill="#008400">
<text x="128.6" y="59.7">34 R12</text>
<text x="128.6" y="57.1">35 R11</text>
<text x="127.3" y="153.7">35 R13</text>
<text x="127.3" y="156.2">34 R14</text>
</g>
<g font-size="1.8" fill="#840084">
<text x="42.8" y="115.7">Connectors_TestPoints:Test_Point_Pad_1.0x1.0mm</text>
<text x="80.7" y="117.3" transform="rotate(-90 80.7 117.3)">560</text>
<text x="82.7" y="116.9" transform="rotate(-90 82.7 116.9)">R8</text>
<text x="85.8" y="117.3" transform="rotate(-90 85.8 117.3)">270</text>
<text x="87.8" y="117.4" transform="rotate(-90 87.8 117.4)">R10</text>
<text x="42.8" y="124.6">Connectors_TestPoints:Test_Point_Pad_1.0x1.0mm</text>
</g>
<g font-size="1.7" fill="#008484">
<text x="99.2" y="58.1">ADF7021</text>
<text x="101.8" y="75.9">U2</text>
<text x="97.9" y="154.6">ADF7021</text>
<text x="100.5" y="172.4">U1</text>
</g>
<g font-size="1.7" fill="#840000">
<text x="145.5" y="58">DCLK2</text>
<text x="134.9" y="63.1">SWD_TP2</text>
<text x="145.5" y="60.5">DATA2</text>
<text x="135.4" y="75.8">SCLK</text>
<text x="135.4" y="78.3">SREAD</text>
<text x="135.4" y="80.9">SDATA</text>
<text x="135.4" y="83.4">SLE2</text>
<text x="120" y="102.5" transform="rotate(-90 120 102.5)">CE</text>
<text x="144.3" y="154.5">DCLK1</text>
<text x="133.6" y="159.6">SWD_TP1</text>
<text x="144.3" y="157.1">DATA1</text>
<text x="134.1" y="172.3">SCLK</text>
<text x="134.1" y="174.8">SREAD</text>
<text x="134.1" y="177.4">SDATA</text>
<text x="134.1" y="179.9">SLE1</text>
<text x="122.7" y="195.2">CE</text>
</g>
</svg>
